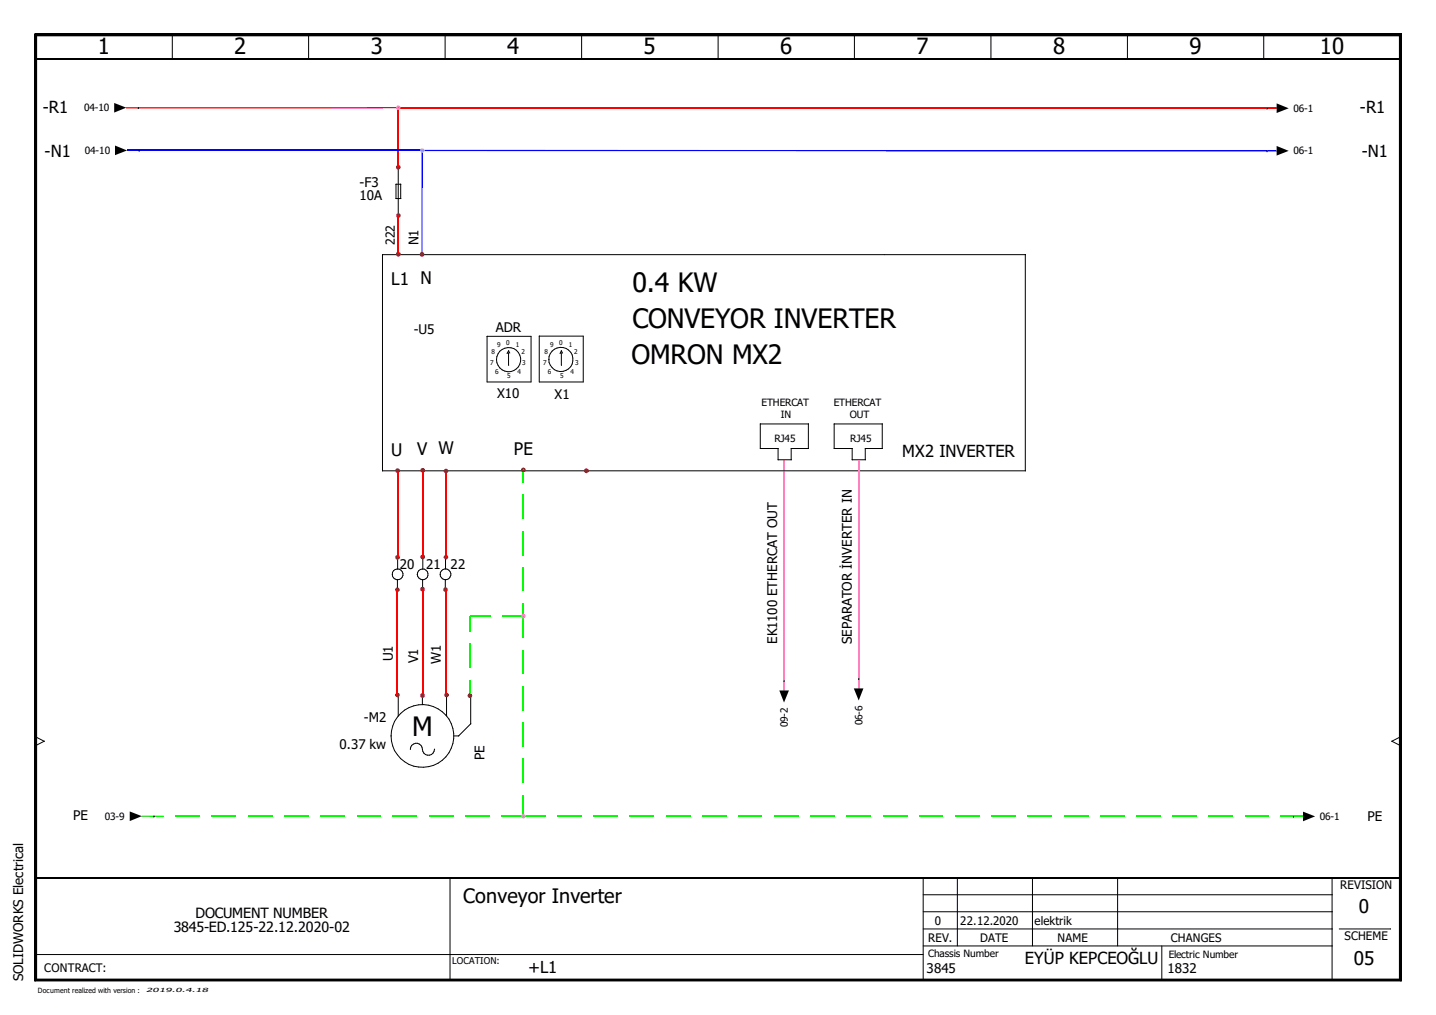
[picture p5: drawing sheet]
<svg xmlns="http://www.w3.org/2000/svg" width="297mm" height="210mm" viewBox="0 0 297 210" stroke-linecap="round" stroke-linejoin="round" font-family="sans-serif">
<path d="M0 0h297v209.9h-297z" fill="none" stroke="#fff" stroke-width=".21"/>
<g fill="none" stroke="#000" stroke-width=".21">
<path d="M7.2 7l.4 .4zM7.2 7h282.6zM7.2 7v195.9zM7.2 7h282.6v195.9h-282.6zM7.6 7.4h281.9zM7.6 7.4v195.1zM7.6 7.4h281.9v195.1h-281.9zM35.7 7.2l-.1 4.9M63.9 7.2l-.1 4.9M92.1 7.2v4.9M120.4 7.2l-.1 4.9M148.6 7.2l-.1 4.9"/>
<path d="M176.8 7.2l-.1 4.9M205 7.2v4.9M233.3 7.2l-.1 4.9M261.4 7.2v4.9M289.5 7.4v195.1zM289.8 7l-.3 .4zM289.8 7v195.9zM28.6 22.3h.1M28.8 31.1h.1M82.4 34.6v10M82.9 38.1v3M82.9 38.1h-1v3h1"/>
<path d="M262.1 22.4h.1M262.1 31.2h.1M212.1 52.7v44.7M212.1 52.7h-133v44.7h133M100.7 69.6h9.2v9.4h-9.2zM102.7 74.4h.1M105.2 72.9v2.6M105.2 72.6l-.3 .5M105.2 72.6l.2 .4M105.2 72.6h.1M111.5 69.5h9.1v9.5h-9.1zM113.5 74.3h.1"/>
<path d="M115.9 73.1h.1M116.1 72.9l.1 2.6M116.1 72.6h.1M116.1 72.6l.3 .4M116.1 72.6l-.2 .5M160.9 92.8v2.3h2.8M167.2 87.7v5.1M167.3 87.7h-10v5.1h3.7M167.3 92.8h-3.6v2.3M182.5 87.7v5.1M182.5 87.7h-10v5.1h3.8v2.3h2.7M182.5 92.8h-3.5v2.3"/>
<path d="M81.1 118.8h.1M82.3 115.4v2.3M82.3 115.4h.1M82.3 119.9l-.1 1.8M86.3 118.8h.1M87.5 119.9l-.1 1.8M87.5 115.4v2.3M91.1 118.8h.1M92.2 119.9l-.1 1.8M92.2 115.4v2.3M7.4 152.4l1.7 .9M9.1 153.3l-1.7 .9"/>
<path d="M9.1 153.3h.1M80.9 152.2h.1M82.4 143.7v4.3M84.9 154.9a1.22 1.22 0 0 1 1-1.2 1.22 1.22 0 0 1 1.4 .8l.2 .9a1.27 1.27 0 0 0 1.4 .8 1.27 1.27 0 0 0 1-1.3M87.4 143.7v2M87.4 145.7h.1M92.4 143.7v4.3M93.8 152.2h1.1M97.4 149.7l-2.5 2.5M97.4 149.7h.1M97.4 143.7v6M162.2 140.8h.1"/>
<path d="M177.6 140.4h.1M287.9 153.3l1.8 .9M287.9 153.3h.1M289.6 152.4l-1.7 .9M31.8 168.8h.1M267.5 168.8h.1M7.4 197.4h183.6M93.1 181.5v21.2M191 195.6h84.6M191 192.1h84.6M191 188.6h84.6M191 185h84.6"/>
<path d="M191 181.5v21.2M198.1 181.5l-.1 14.1M213.6 181.5v14.1M231.2 181.5v14.1M240.3 195.6l.1 7.1M275.6 181.5l-.1 21.2M277 192.1h10.7M7.2 202.9h282.6zM7.6 202.5l-.4 .4zM7.6 202.5h281.9zM289.5 202.5l.3 .4z"/>
<circle cx="105.2" cy="74.4" r="2.51"/>
<circle cx="116" cy="74.3" r="2.49"/>
<circle cx="82.3" cy="118.8" r="1.11"/>
<circle cx="87.4" cy="118.8" r="1.12"/>
<circle cx="92.2" cy="118.8" r="1.11"/>
<circle cx="87.4" cy="152.2" r="6.5"/>
</g>
<path d="M7.2 7.2h282.6M7.2 202.7h282.6" fill="none" stroke="#000" stroke-width=".38"/>
<path d="M7.2 7l.4 .4zM289.8 7l-.3 .4zM23.6 21.3l2.5 1-2.5 1zM23.8 30.1l2.5 1-2.5 1zM264.1 21.4l2.5 1-2.5 1zM264.1 30.2l2.5 1-2.5 1zM161.2 142.8h2l-1 2.5zM176.6 142.4h2l-1 2.5zM26.8 167.8l2.5 1-2.5 1zM269.5 167.9l2.5 .9-2.5 1zM7.6 202.5l-.4 .4zM289.5 202.5l.3 .4z" fill="#000"/>
<path d="M7.4 7v195.9M7.4 12.1h282.2M289.6 7v195.9M7.4 181.5h282.2" fill="none" stroke="#000" stroke-width=".34"/>
<path d="M82.3 22.4h181.8M82.4 22.3v12.3M82.4 44.6v8M82.3 97.3v18M87.5 97.2v18M92.2 97.4v17.8M82.2 122v21.7M87.4 121.9v21.9M92.2 122v21.7" fill="none" stroke="#f00" stroke-width=".25"/>
<path d="M87.3 31.1v21.5" fill="none" stroke="#00f" stroke-width=".3"/>
<g fill="none" stroke="#0f0" stroke-width=".25">
<path d="M108.2 97.2v2.6M108.2 102.3v5M108.2 109.8v5M108.2 117.3v5M97.2 133.1v5M101.5 127.4h-4.3v3.2M104 127.4h4.2M108.2 124.8v7.1M108.2 134.4v5M97.2 140.6v3.3M108.2 141.9v5M108.2 149.4v4.9"/>
<path d="M108.2 156.8v5M29.3 168.8h4.6M36.4 168.8h5M43.8 168.8h5M51.3 168.8h5M58.8 168.8h5M66.3 168.8h5M73.8 168.8h4.9M81.2 168.8h5M88.7 168.8h5M96.2 168.8h5M103.7 168.8h9.1"/>
<path d="M108.2 164.3v4.5M115.3 168.8h5M122.8 168.8h5M130.3 168.8h5M137.7 168.8h5M145.2 168.8h5M152.7 168.8h5M160.2 168.8h5M167.7 168.8h5M175.2 168.8h5M182.7 168.8h5M190.2 168.8h4.9"/>
<path d="M197.6 168.8h5M205.1 168.8h5M212.6 168.8h5M220.1 168.8h5M227.5 168.8h5M235 168.8h5M242.5 168.8h5M250 168.8h5M257.5 168.8h5"/>
</g>
<path d="M162.2 95.2v47.6M177.6 95.2v47.2" fill="none" stroke="#ff7fbf" stroke-width=".21"/>
<path d="M26.2 31.1h61.1" fill="none" stroke="#00f" stroke-width=".25"/>
<path d="M26.1 22.3h56.3" fill="none" stroke="#f00" stroke-width=".3"/>
<path d="M87.3 31.2h176.8" fill="none" stroke="#00f" stroke-width=".34"/>
<path d="M265 168.8h4.5" fill="none" stroke="#0f0" stroke-width=".21"/>
<g fill="#a50000">
<path d="M121.3 97.3l.4-.3 .1 .4z"/>
<path d="M121.3 96.9l.4 .1-.4 .3z"/>
<path d="M120.9 97l.4-.1v.4z"/>
<path d="M120.9 97l.3 .4h-.4z"/>
<path d="M120.8 97.4h.4l-.3 .3z"/>
<path d="M121.2 97.4l.1 .5-.4-.2z"/>
<path d="M121.3 97.4l.4 .3-.4 .2z"/>
<path d="M121.3 97.4h.5l-.1 .3z"/>
<path d="M108.3 97.2l.3-.4 .2 .4z"/>
<path d="M108.2 96.7l.4 .1-.3 .4z"/>
<path d="M107.9 96.8l.3-.1v.5z"/>
<path d="M107.9 96.8l.3 .4h-.4z"/>
<path d="M107.8 97.2h.4l-.3 .3z"/>
<path d="M108.2 97.2v.5l-.3-.2z"/>
<path d="M108.2 97.2l.4 .3-.4 .2z"/>
<path d="M108.3 97.2h.5l-.2 .3z"/>
</g>
<g fill="#ff7fdf">
<path d="M108.3 127.4l.3-.4 .2 .4z"/>
<path d="M108.2 126.9l.4 .1-.3 .4z"/>
<path d="M107.9 127l.3-.1v.5z"/>
<path d="M107.9 127l.3 .4h-.4z"/>
<path d="M107.8 127.4l.4 .1-.3 .3z"/>
<path d="M108.2 127.5v.4l-.3-.1z"/>
<path d="M108.2 127.5l.4 .3-.4 .1z"/>
<path d="M108.3 127.5l.5-.1-.2 .4z"/>
<path d="M108.3 168.8l.3-.4 .2 .4z"/>
<path d="M108.2 168.3l.4 .1-.3 .4z"/>
<path d="M107.9 168.4l.3-.1v.4z"/>
<path d="M107.9 168.4l.3 .4h-.5z"/>
<path d="M107.7 168.8h.5l-.3 .4z"/>
<path d="M108.2 168.8v.5l-.3-.1z"/>
<path d="M108.2 168.9l.4 .3-.4 .1z"/>
<path d="M108.3 168.8h.5l-.2 .4z"/>
</g>
<g fill="#a50000">
<path d="M97.5 143.5l.2 .4h-.5z"/>
<path d="M97.2 143.4l.3 .1-.3 .3z"/>
<path d="M96.9 143.5l.3-.1v.4z"/>
<path d="M96.9 143.5l.3 .4h-.5z"/>
<path d="M96.7 143.9h.5l-.3 .3z"/>
<path d="M97.2 143.9v.5l-.3-.2z"/>
<path d="M97.2 143.9l.3 .3-.3 .2z"/>
<path d="M97.2 143.9h.5l-.2 .3z"/>
<path d="M92.4 143.7l.3-.3 .2 .3z"/>
<path d="M92.4 143.2l.3 .2-.3 .3z"/>
<path d="M92 143.4l.4-.2v.5z"/>
<path d="M92 143.4l.3 .3h-.4z"/>
<path d="M91.9 143.7l.4 .1-.3 .3z"/>
<path d="M92.3 143.8l.1 .4-.4-.1z"/>
<path d="M92.4 143.8l.3 .3-.3 .1z"/>
<path d="M92.4 143.7h.5l-.2 .4z"/>
<path d="M92.3 115.2l.3-.3 .1 .3z"/>
<path d="M92.2 114.7l.4 .2-.3 .3z"/>
<path d="M91.9 114.9l.3-.2v.5z"/>
<path d="M91.9 114.9l.3 .3h-.5z"/>
<path d="M91.7 115.2l.5 .1-.3 .3z"/>
<path d="M92.2 115.3v.4l-.3-.1z"/>
<path d="M92.2 115.3l.4 .3-.4 .1z"/>
<path d="M92.3 115.2h.4l-.1 .4z"/>
<path d="M92.3 97.4l.3-.3 .1 .3z"/>
<path d="M92.2 96.9l.4 .2-.3 .3z"/>
<path d="M91.9 97.1l.3-.2v.5z"/>
<path d="M91.9 97.1l.3 .3h-.5z"/>
<path d="M91.7 97.4l.5 .1-.3 .2z"/>
<path d="M92.2 97.5v.4l-.3-.2z"/>
<path d="M92.2 97.5l.4 .2-.4 .2z"/>
<path d="M92.3 97.4h.4l-.1 .3z"/>
<path d="M92.5 121.6l.2 .4h-.5z"/>
<path d="M92.2 121.5l.3 .1-.3 .3z"/>
<path d="M91.8 121.6l.4-.1v.4z"/>
<path d="M91.8 121.6l.3 .4h-.5z"/>
<path d="M91.6 122h.5l-.3 .3z"/>
<path d="M92.1 122l.1 .5-.4-.2z"/>
<path d="M92.2 122l.3 .3-.3 .2z"/>
<path d="M92.2 122h.5l-.2 .3z"/>
<path d="M87.5 115.1l.3-.3 .1 .4z"/>
<path d="M87.5 114.7l.3 .1-.3 .3z"/>
<path d="M87.1 114.8l.4-.1v.4z"/>
<path d="M87.1 114.8l.3 .4h-.5z"/>
<path d="M86.9 115.2h.5l-.3 .3z"/>
<path d="M87.1 115.5l.4-.3v.5z"/>
<path d="M87.5 115.2l.3 .3-.3 .2z"/>
<path d="M87.5 115.2h.4l-.1 .3z"/>
<path d="M87.5 97.2l.3-.3 .1 .3z"/>
<path d="M87.5 96.8l.3 .1-.3 .3z"/>
<path d="M87.1 96.9l.4-.1v.4z"/>
<path d="M87.1 96.9l.3 .3h-.5z"/>
<path d="M86.9 97.2l.5 .1-.3 .3z"/>
<path d="M87.4 97.3l.1 .4-.4-.1z"/>
<path d="M87.5 97.3l.3 .3-.3 .1z"/>
<path d="M87.5 97.3l.4-.1-.1 .4z"/>
<path d="M87.8 143.5l.1 .3h-.4z"/>
<path d="M87.4 143.3l.4 .2-.3 .3z"/>
<path d="M87 143.5l.4-.2v.5z"/>
<path d="M87 143.5l.4 .3h-.5z"/>
<path d="M86.9 143.8h.5l-.4 .4z"/>
<path d="M87 144.2l.4-.3v.4z"/>
<path d="M87.4 143.9l.4 .3-.4 .1z"/>
<path d="M87.5 143.8h.4l-.1 .4z"/>
<path d="M87.8 121.5l.1 .4h-.4z"/>
<path d="M87.4 121.4l.4 .1-.3 .3z"/>
<path d="M87 121.5l.4-.1v.4z"/>
<path d="M87 121.5l.4 .4h-.5z"/>
<path d="M86.9 121.9h.5l-.4 .3z"/>
<path d="M87.4 121.9v.4l-.4-.1z"/>
<path d="M87.4 121.9l.4 .3-.4 .1z"/>
<path d="M87.5 121.9h.4l-.1 .3z"/>
</g>
<g fill="#ff7fdf">
<path d="M87.4 31.1l.3-.3 .1 .3z"/>
<path d="M87.3 30.6l.4 .2-.3 .3z"/>
<path d="M87 30.8l.3-.2v.5z"/>
<path d="M87 30.8l.3 .3h-.5z"/>
<path d="M86.8 31.1l.5 .1-.3 .3z"/>
<path d="M87 31.5l.3-.3v.4z"/>
<path d="M87.3 31.2l.4 .3-.4 .1z"/>
<path d="M87.4 31.1h.4l-.1 .4z"/>
</g>
<g fill="#a50000">
<path d="M87.3 52.6l.4-.4 .1 .4z"/>
<path d="M87.3 52.1l.4 .1-.4 .4z"/>
<path d="M86.9 52.2l.4-.1v.4z"/>
<path d="M86.9 52.2l.3 .4h-.4z"/>
<path d="M86.8 52.6h.4l-.3 .4z"/>
<path d="M87.2 52.6l.1 .5-.4-.1z"/>
<path d="M87.3 52.7l.4 .3-.4 .1z"/>
<path d="M87.3 52.6h.5l-.1 .4z"/>
<path d="M82.4 52.5l.4-.3 .1 .4z"/>
<path d="M82.4 52.1l.4 .1-.4 .3z"/>
<path d="M82 52.2l.4-.1v.4z"/>
<path d="M82 52.2l.3 .4h-.4z"/>
<path d="M81.9 52.6h.5l-.4 .3z"/>
<path d="M82 52.9l.4-.3v.5z"/>
<path d="M82.4 52.6l.4 .3-.4 .2z"/>
<path d="M82.4 52.6h.5l-.1 .3z"/>
</g>
<g fill="#ff7fdf">
<path d="M82.4 22.2l.4-.3 .1 .4z"/>
<path d="M82.4 21.8l.4 .1-.4 .3z"/>
<path d="M82 21.9l.4-.1v.4z"/>
<path d="M82 21.9l.4 .3-.5 .1z"/>
<path d="M81.9 22.3h.5l-.4 .3z"/>
<path d="M82 22.6l.4-.3v.5z"/>
<path d="M82.4 22.3l.4 .3-.4 .2z"/>
<path d="M82.4 22.3h.5l-.1 .3z"/>
</g>
<g fill="#a50000">
<path d="M82.4 34.5l.4-.3 .1 .4z"/>
<path d="M82.4 34.1l.4 .1-.4 .3z"/>
<path d="M82 34.2l.4-.1v.4z"/>
<path d="M82 34.2l.4 .3-.5 .1z"/>
<path d="M81.9 34.6h.5l-.4 .3z"/>
<path d="M82 34.9l.4-.3v.5z"/>
<path d="M82.4 34.6l.4 .3-.4 .2z"/>
<path d="M82.4 34.6h.5l-.1 .3z"/>
<path d="M82.4 44.5l.4-.3 .1 .4z"/>
<path d="M82.4 44.1l.4 .1-.4 .3z"/>
<path d="M82 44.2l.4-.1v.4z"/>
<path d="M82 44.2l.4 .3-.5 .1z"/>
<path d="M81.9 44.6h.5l-.4 .3z"/>
<path d="M82 44.9l.4-.3v.5z"/>
<path d="M82.4 44.6l.4 .3-.4 .2z"/>
<path d="M82.4 44.6h.5l-.1 .3z"/>
<path d="M82.6 114.9l.2 .4h-.5z"/>
<path d="M82.3 114.8l.3 .1-.3 .3z"/>
<path d="M81.9 114.9l.4-.1v.4z"/>
<path d="M81.9 114.9l.3 .4h-.5z"/>
<path d="M81.7 115.3h.5l-.3 .3z"/>
<path d="M82.2 115.3l.1 .4-.4-.1z"/>
<path d="M82.3 115.3l.3 .3-.3 .1z"/>
<path d="M82.3 115.3h.5l-.2 .3z"/>
<path d="M82.3 97.3l.3-.3 .2 .3z"/>
<path d="M82.3 96.8l.3 .2-.3 .3z"/>
<path d="M81.9 97l.4-.2v.5z"/>
<path d="M81.9 97l.3 .3h-.5z"/>
<path d="M81.7 97.3l.5 .1-.3 .3z"/>
<path d="M81.9 97.7l.4-.3v.4z"/>
<path d="M82.3 97.4l.3 .3-.3 .1z"/>
<path d="M82.3 97.3h.5l-.2 .4z"/>
<path d="M82.3 143.7l.2-.3 .2 .3z"/>
<path d="M82.2 143.2l.3 .2-.2 .3z"/>
<path d="M81.9 143.4l.3-.2v.5z"/>
<path d="M81.9 143.4l.3 .3h-.5z"/>
<path d="M81.7 143.7l.5 .1-.3 .3z"/>
<path d="M82.2 143.8v.4l-.3-.1z"/>
<path d="M82.2 143.8l.3 .3-.3 .1z"/>
<path d="M82.3 143.7h.4l-.2 .4z"/>
<path d="M82.3 121.9l.2-.3 .2 .4z"/>
<path d="M82.2 121.5l.3 .1-.2 .3z"/>
<path d="M81.9 121.6l.3-.1v.4z"/>
<path d="M81.9 121.6l.3 .4h-.5z"/>
<path d="M81.7 122h.5l-.3 .3z"/>
<path d="M82.2 122v.5l-.3-.2z"/>
<path d="M82.2 122l.3 .3-.3 .2z"/>
<path d="M82.3 122h.4l-.2 .3z"/>
</g>
<g font-size="5.5">
<text x="130.8" y="60.4">0.4 KW</text>
<text x="130.8" y="67.9">CONVEYOR INVERTER</text>
<text x="130.6" y="75.3">OMRON MX2</text>
<text x="85.3" y="152.2">M</text>
</g>
<g font-size="4.6">
<text x="20.2" y="11.3">1</text>
<text x="48.5" y="11.3">2</text>
<text x="76.7" y="11.3">3</text>
<text x="104.9" y="11.3">4</text>
<text x="133.1" y="11.3">5</text>
<text x="161.4" y="11.3">6</text>
<text x="189.6" y="11.3">7</text>
<text x="217.8" y="11.3">8</text>
<text x="246" y="11.3">9</text>
<text x="273" y="11.3">10</text>
</g>
<text font-size="4.1" x="95.8" y="186.7">Conveyor Inverter</text>
<g font-size="3.9">
<text x="281.1" y="188.8">0</text>
<text x="280" y="199.5">05</text>
</g>
<g font-size="3.6">
<text x="80.9" y="58.9">L1 N</text>
<text x="80.9" y="94.4">U</text>
<text x="86.3" y="94.1">V W</text>
<text x="106.3" y="94.2">PE</text>
</g>
<g font-size="3.4">
<text x="8.8" y="23.4">-R1</text>
<text x="281.3" y="23.4">-R1</text>
<text x="9.2" y="32.6">-N1</text>
<text x="281.7" y="32.6">-N1</text>
<text x="186.6" y="94.5">MX2 INVERTER</text>
<text x="109.3" y="201.1">+L1</text>
<text x="212" y="199.4">EYÜP KEPCEOĞLU</text>
</g>
<g font-size="2.9">
<text x="40.5" y="189.8">DOCUMENT NUMBER</text>
<text x="35.9" y="192.7">3845-ED.125-22.12.2020-02</text>
</g>
<g font-size="2.7">
<text x="74.4" y="38.7">-F3</text>
<text x="74.4" y="41.3">10A</text>
<text x="86.6" y="50.8" transform="rotate(-90 86.6 50.8)">N1</text>
<text x="85.6" y="69">-U5</text>
<text x="102.6" y="68.7">ADR</text>
<text x="102.8" y="82.3">X10</text>
<text x="114.7" y="82.5">X1</text>
<text x="82.7" y="117.7">20</text>
<text x="88.1" y="117.7">21</text>
<text x="93.2" y="117.7">22</text>
<text x="81.2" y="136.8" transform="rotate(-90 81.2 136.8)">U1</text>
<text x="86.5" y="137.2" transform="rotate(-90 86.5 137.2)">V1</text>
<text x="91.2" y="137.4" transform="rotate(-90 91.2 137.4)">W1</text>
<text x="160.8" y="133.1" transform="rotate(-90 160.8 133.1)">EK1100 ETHERCAT OUT</text>
<text x="176.2" y="133.1" transform="rotate(-90 176.2 133.1)">SEPARATOR İNVERTER IN</text>
<text x="75.3" y="149.2">-M2</text>
<text x="70.2" y="154.9">0.37 kw</text>
<text x="100.2" y="157.2" transform="rotate(-90 100.2 157.2)">PE</text>
<text x="15.1" y="169.7">PE</text>
<text x="282.9" y="169.7">PE</text>
<text x="4.8" y="202.9" transform="rotate(-90 4.8 202.9)">SOLIDWORKS Electrical</text>
<text x="191.7" y="201.1">3845</text>
<text x="241.5" y="201.3">1832</text>
</g>
<text font-size="2.6" x="81.7" y="50.7" transform="rotate(-90 81.7 50.7)">222</text>
<g font-size="2.4">
<text x="277.2" y="183.9">REVISION</text>
<text x="193.4" y="191.3">0</text>
<text x="198.6" y="191.3">22.12.2020</text>
<text x="214" y="191.3">elektrik</text>
<text x="192" y="194.7">REV.</text>
<text x="202.7" y="194.7">DATE</text>
<text x="218.8" y="194.7">NAME</text>
<text x="242.2" y="194.7">CHANGES</text>
<text x="278.1" y="194.4">SCHEME</text>
<text x="9.1" y="200.9">CONTRACT:</text>
</g>
<g font-size="2.1">
<text x="17.4" y="23">04-10</text>
<text x="267.5" y="23.2">06-1</text>
<text x="17.6" y="31.8">04-10</text>
<text x="267.6" y="31.9">06-1</text>
<text x="157.5" y="84">ETHERCAT</text>
<text x="172.5" y="84">ETHERCAT</text>
<text x="161.5" y="86.5">IN</text>
<text x="175.8" y="86.5">OUT</text>
<text x="160.2" y="91.4">RJ45</text>
<text x="175.9" y="91.4">RJ45</text>
<text x="178.4" y="150" transform="rotate(-90 178.4 150)">06-6</text>
<text x="162.9" y="150.4" transform="rotate(-90 162.9 150.4)">09-2</text>
<text x="21.7" y="169.5">03-9</text>
<text x="273" y="169.6">06-1</text>
<text x="192" y="198">Chassis Number</text>
<text x="241.8" y="198.1">Electric Number</text>
</g>
<text font-size="1.9" x="93.5" y="199.3">LOCATION:</text>
<text font-size="1.5" x="7.8" y="205.3">Document realized with version :</text>
<g font-size="1.4">
<text x="102.9" y="71.8">9</text>
<text x="104.7" y="71.2">0</text>
<text x="106.7" y="71.8">1</text>
<text x="113.8" y="71.8">9</text>
<text x="115.7" y="71.2">0</text>
<text x="117.6" y="71.8">1</text>
<text x="101.4" y="75.6">7</text>
<text x="101.6" y="73.3">8</text>
<text x="102.4" y="77.3">6</text>
<text x="107" y="77.3">4</text>
<text x="107.9" y="73.3">2</text>
<text x="108" y="75.6">3</text>
<text x="112.3" y="75.6">7</text>
<text x="112.6" y="73.3">8</text>
<text x="113.3" y="77.3">6</text>
<text x="118" y="77.3">4</text>
<text x="118.8" y="73.3">2</text>
<text x="119" y="75.6">3</text>
<text x="104.9" y="78.2">5</text>
<text x="115.9" y="78.2">5</text>
</g>
<text font-size="1.2" x="30.3" y="205.2">2019.0.4.18</text>
</svg>
